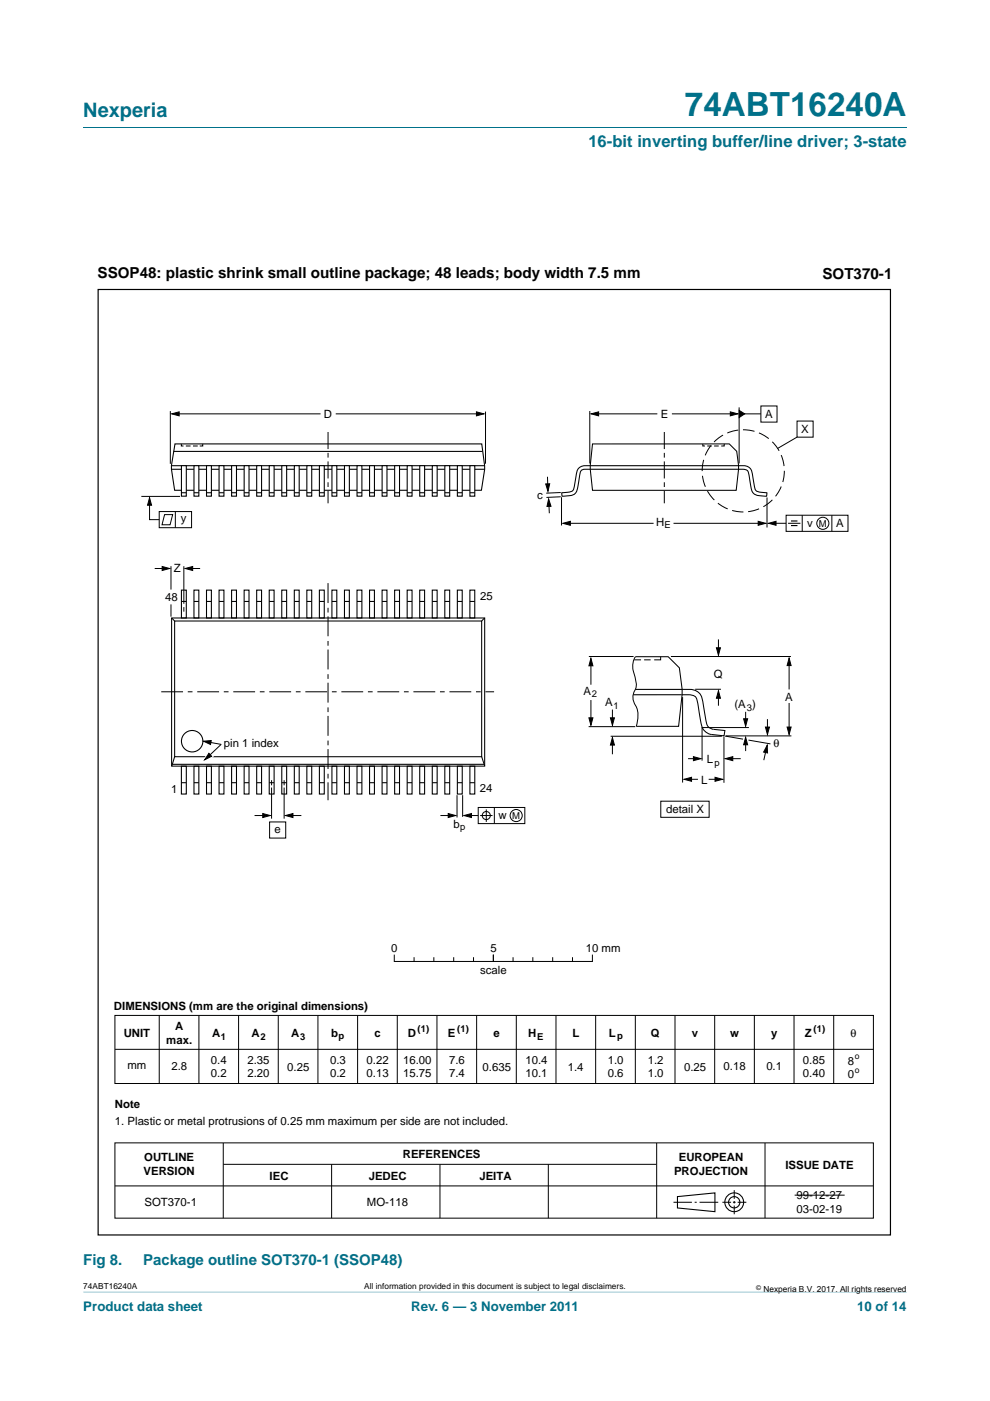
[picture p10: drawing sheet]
<svg xmlns="http://www.w3.org/2000/svg" width="210mm" height="297mm" viewBox="0 0 210 297" stroke-linecap="round" stroke-linejoin="round" font-family="sans-serif">
<path d="M17.7 273.9l174.6 .1z" fill="#00718a"/>
<path d="M17.7 27h174.6" fill="none" stroke="#00718a" stroke-width=".21"/>
<g fill="none" stroke="#000" stroke-width=".21">
<path d="M36.1 87.2v11.1M37.4 87.7h30.6M71.2 87.7h30.6M103 87.3v11M125.1 87.1v11.2M126.1 87.7h13.3M142.5 87.7h13.2M156.8 86.4v11.8M157.4 87.7h4M161.4 86.1h3.4v3.4h-3.4zM169.1 89.3h3.4v3.4h-3.4zM169.1 92.7l-4.2 2.4"/>
<path d="M30 105.2h8.2M31.7 106.2v4h2.1M33.8 108.5h6.8v3.4h-6.8zM34.9 109.1h1.7l-.5 2.2h-1.7zM37.2 108.5v3.4M116.1 101.1l.1 2.5M116.4 106.3l.1 2.5M118.9 104.4l-3 .2M118.9 105.3l-3 .2M119.1 105.4v6M120.2 111h18.4M142.9 111h18.5"/>
<path d="M162.7 105.5v6.3M163.9 110.9h2.8M166.7 109.2h13.2v3.5h-13.2zM167.1 110.9h2.7M170.2 109.2v3.5M176.4 109.2v3.5M32.8 120.5h2.6M36.3 120v5M36.3 128.1v2.6M39 120v8M39 128.7v1M39.9 120.5h2.5"/>
<path d="M54 172.9h2.6M57.2 174.3h3.4v3.4h-3.4zM57.6 165.4v1.1M57.6 167v6.6M60.3 165.4v1.1M60.3 167v6.6M61.4 172.9h2.5M93.4 172.9h2.6M96.9 168.6v4.7M98.1 168.6v4.6M99.3 172.9h2.1M101.4 171.2h9.9v3.4h-9.9z"/>
<path d="M101.8 172.9h2.7M103.1 171.6v2.7M104.9 171.2v3.4M24.4 215.3h160.9v14.4h-160.9zM33.8 215.3v14.4M42.2 215.3v14.4M50.6 215.3v14.4M59 215.3v14.4M67.4 215.3v14.4M75.8 215.3v14.4M84.3 215.2v14.5M92.7 215.3v14.4"/>
<path d="M101.1 215.3v14.4M109.5 215.3v14.4M117.9 215.3v14.4M126.3 215.3v14.4M134.8 215.3v14.4M143.2 215.3v14.4M151.6 215.3v14.4M160 215.2v14.5M168.4 215.3v14.4M176.8 215.3v14.4M24.4 222.5h160.8M24.4 251.4h160.8"/>
<path d="M24.4 242.3h160.8v16h-160.8zM47.4 242.3v16M47.4 246.9h91.8M70.3 246.9v11.4M93.3 246.9v11.4M116.3 246.9v11.4M139.3 242.3v16M142.8 254.9h4M147.3 254.9h.5M148.4 254.9h3.9M153.2 254.9h1.9M155.5 254.9h.5"/>
<path d="M155.7 252.3v1.9M155.7 254.6v.6M155.7 255.6v1.8M156.5 254.9h1.8M162.3 242.3v16M168.5 253.4h10.7"/>
<circle cx="174.5" cy="111" r="1.28"/>
<circle cx="103.1" cy="172.9" r=".86"/>
<circle cx="109.5" cy="172.9" r="1.28"/>
</g>
<g fill="none" stroke="#000" stroke-width=".23">
<path d="M38.5 125.1h1v5.9h-1zM38.5 127.5h1M41.1 125.1h1.1v5.9h-1.1zM41.1 127.5h1.1M43.8 125.1h1v5.9h-1zM43.8 127.5h1M46.5 125.1h1v5.9h-1zM46.5 127.5h1M49.1 125.1h1.1v5.9h-1.1zM49.1 127.5h1.1M51.8 125.1h1v5.9h-1zM51.8 127.5h1"/>
<path d="M54.4 125.1h1.1v5.9h-1.1zM54.4 127.5h1.1M57.1 125.1h1v5.9h-1zM57.1 127.5h1M59.8 125.1h1v5.9h-1zM59.8 127.5h1M62.4 125.1h1.1v5.9h-1.1zM62.4 127.5h1.1M65.1 125.1h1v5.9h-1zM65.1 127.5h1M67.7 125.1h1.1v5.9h-1.1zM67.7 127.5h1.1"/>
<path d="M70.4 125.1h1v5.9h-1zM70.4 127.5h1M73.1 125.1h1v5.9h-1zM73.1 127.5h1M75.7 125.1h1.1v5.9h-1.1zM75.7 127.5h1.1M78.4 125.1h1v5.9h-1zM78.4 127.5h1M81 125.1h1.1v5.9h-1.1zM81 127.5h1.1M83.7 125.1h1v5.9h-1zM83.7 127.5h1"/>
<path d="M86.4 127.5h1M86.4 125.1h1v5.9h-1zM89 127.5h1.1M89 125.1h1.1v5.9h-1.1zM91.7 127.5h1M91.7 125.1h1v5.9h-1zM94.3 125.1h1.1v5.9h-1.1zM94.3 127.5h1.1M97 127.5h1M97 125.1h1v5.9h-1zM99.7 125.1h1v5.9h-1zM99.7 127.5h1"/>
<path d="M36.5 162.1h66.1M38.5 162.4h1v6h-1zM38.5 165.9h1M41.1 162.4h1.1v6h-1.1zM41.1 165.9h1.1M43.8 162.4h1v6h-1zM43.8 165.9h1M46.5 162.4h1v6h-1zM46.5 165.9h1M49.1 162.4h1.1v6h-1.1zM49.1 165.9h1.1M51.8 162.4h1v6h-1z"/>
<path d="M51.8 165.9h1M54.4 162.4h1.1v6h-1.1zM54.4 165.9h1.1M57.1 162.4h1v6h-1zM57.1 165.9h1M59.8 162.4h1v6h-1zM59.8 165.9h1M62.4 162.4h1.1v6h-1.1zM62.4 165.9h1.1M65.1 162.4h1v6h-1zM65.1 165.9h1M67.7 162.4h1.1v6h-1.1z"/>
<path d="M67.7 165.9h1.1M70.4 162.4h1v6h-1zM70.4 165.9h1M73.1 165.9h1M73.1 162.4h1v6h-1zM75.7 162.4h1.1v6h-1.1zM75.7 165.9h1.1M78.4 162.4h1v6h-1zM78.4 165.9h1M81 162.4h1.1v6h-1.1zM81 165.9h1.1M83.7 162.4h1v6h-1z"/>
<path d="M83.7 165.9h1M86.4 162.4h1v6h-1zM86.4 165.9h1M89 162.4h1.1v6h-1.1zM89 165.9h1.1M91.7 165.9h1M91.7 162.4h1v6h-1zM94.3 162.4h1.1v6h-1.1zM94.3 165.9h1.1M97 165.9h1M97 162.4h1v6h-1zM99.7 162.4h1v6h-1z"/>
<path d="M99.7 165.9h1M143.7 253.7l7.9-.8v4l-7.9-.8z"/>
<circle cx="155.7" cy="254.9" r="1.99"/>
<circle cx="155.7" cy="254.9" r="1.2"/>
</g>
<g fill="#000" stroke="#000" stroke-width=".21">
<path d="M36.4 87.7l1.6-.4v.9zM101.1 87.3l1.5 .4-1.5 .5zM125.4 87.7l1.6-.4v.9zM154.9 87.3l1.6 .4-1.6 .5zM156.8 87l1.2 .7-1.2 .8zM31.7 105.5l.4 1.6h-.8zM115.7 102.6h.9l-.4 1.6zM116.4 105.8l.5 1.5-.9 .1zM119.4 111l1.6-.5v.9zM160.8 110.5l1.6 .5-1.6 .4zM163 110.9l1.6-.4v.9zM34.4 120.1l1.6 .4-1.6 .5z"/>
<path d="M39.3 120.5l1.6-.4v.9zM55.7 172.5l1.6 .4-1.6 .4zM60.6 172.9l1.5-.4v.8zM95.1 172.5l1.6 .4-1.6 .4zM98.4 172.9l1.6-.4v.8z"/>
</g>
<path d="M167.8 110.5h1.3M167.8 111.4h1.3" fill="none" stroke="#000" stroke-width=".24"/>
<circle cx="157.6" cy="99.8" r="8.7" fill="none" stroke="#000" stroke-width=".21" stroke-dasharray="2.4 1" stroke-linecap="butt"/>
<path d="M34.2 146.7h70.6" fill="none" stroke="#000" stroke-width=".21" stroke-dasharray="4.6 1 1 1" stroke-linecap="butt"/>
<path d="M69.6 123.6v46.1" fill="none" stroke="#000" stroke-width=".21" stroke-dasharray="4.2 1 1 .8" stroke-linecap="butt"/>
<path d="M36.4 131h66.4v31.4h-66.4zM36.4 131.1l.6 .6M37 131.7h65.2v28.7h-65.2zM102.8 131l-.6 .7M37 160.4l-.6 2M102.2 160.4l.6 2" fill="none" stroke="#000" stroke-width=".22"/>
<circle cx="40.8" cy="157.2" r="2.27" fill="#fff" stroke="#000" stroke-width=".23"/>
<path d="M140.9 91.6v15.1" fill="none" stroke="#000" stroke-width=".21" stroke-dasharray="3.6 .8 1 .8" stroke-linecap="butt"/>
<path d="M36.4 98.7h66.4M36.4 99.5h66.4M36.8 95.7h65.5M37.1 94.1h65.1l.6 5.4-.7 4.4h-65.1l-.6-5.2zM125.2 98.7h31.4M156.6 99.5h-31.3M134.8 146.2h9.9M144.6 147.3h-10.3" fill="none" stroke="#000" stroke-width=".23"/>
<path d="M125.2 98.7a2.53 2.53 0 0 0-2.8 1.1l-.3 1.9a4.4 4.4 0 0 1-.8 2.4l-2.1 .4a.45 .45 0 0 0 .2 .7l1.3-.1a1.89 1.89 0 0 0 1.9-2.1l.2-1.1a2.92 2.92 0 0 1 .8-2.3l1.7-.1M125.7 94.1h29l1.6 1.6 .3 3.8-.4 4.5h-30.5l-.5-5.3zM156.6 98.7a2.52 2.52 0 0 1 2.8 1.1l.4 1.9a4.4 4.4 0 0 0 .7 2.4l2.1 .4-.1 .7a4.6 4.6 0 0 1-2.7-.7l-.4-.5-.3-1.7a5.2 5.2 0 0 0-.7-2.6l-.6-.2h-1.2M134.8 139.2h6.9l2.4 2.4 .6 4.6-.8 7.8h-8.9" fill="none" stroke="#000" stroke-width=".22"/>
<g fill="none" stroke="#000" stroke-width=".21">
<path d="M38.5 94.1v.5h.4M39.4 94.6h1M40.9 94.6h1M43 94.1v.5h-.6M149.1 94.1v.5h.4M150 94.6h1M151.5 94.6h.9M153.6 94.1v.5h-.6M124.9 139.2h9.5M134.5 139.9h1.5M134.8 139.2a4.5 4.5 0 0 0-.1 4.5l.2 .6a3 3 0 0 1-.5 2.6 3.6 3.6 0 0 0 .7 3.3l.2 1.8-.3 2M136.6 139.9h1.4"/>
<path d="M140.1 139.2v.7h-1.3M142.3 139.2h25.5M152.4 135.6v2.3M124.8 154.1h9.9M125.3 140.1v5.1M125.3 148.4v4.6M129.5 156.1h23.6M129.9 150.4v2.9M129.9 157.4v2.5M144.8 147.8v18.1M147.4 146.1h5.5M152.4 147.1v2.5"/>
<path d="M153.6 156.2v9.8M153.8 156.1l3.8 .6M154 156h13.9M158.1 150.9v2.2M158.1 157.3v1.9M158.8 156.9l4.6 .8M158.8 154.3h-9.9v7M162.6 158.6l-.6 2.6M162.8 152.5v2.5M167.4 140.4v5.8M167.4 149v5.8M140.2 169.9h10.2v3.4h-10.2z"/>
<path d="M145.9 165.2h2.1M145.9 160.9h1.9M150.3 165.2h2.1M154.7 160.9h2.4"/>
</g>
<g fill="#000" stroke="#000" stroke-width=".21">
<path d="M152 137.3h.8l-.4 1.6zM125.3 139.6l.5 1.6h-.9zM124.9 152.2h.9l-.5 1.6zM129.9 156.4l.4 1.6h-.8zM129.5 152.2h.8l-.4 1.6zM152.4 146.5l.4 1.5h-.8zM158.1 156.3l.5 1.6h-.9zM157.7 152.4h.9l-.5 1.6zM162.7 158l.1 1.6-.8-.1zM162.4 154.2h.8l-.4 1.5zM167.4 139.5l.4 1.6h-.9zM166.9 154.2h.9l-.4 1.5z"/>
<path d="M145.1 165.2l1.6-.4v.9zM147.1 160.4l1.6 .5-1.6 .4zM151.7 164.8l1.5 .4-1.5 .5zM153.8 160.9l1.6-.5v.9z"/>
</g>
<g fill="#fff" stroke="#000" stroke-width=".23">
<path d="M38.5 98.7h1v6.5h-1z"/>
<path d="M38.5 104.5h1z"/>
<path d="M41.1 98.7h1.1v6.5h-1.1z"/>
<path d="M41.1 104.5h1.1z"/>
<path d="M43.8 98.7h1v6.5h-1z"/>
<path d="M43.8 104.5h1z"/>
<path d="M46.5 98.7h1v6.5h-1z"/>
<path d="M46.5 104.5h1z"/>
<path d="M49.1 98.7h1.1v6.5h-1.1z"/>
<path d="M49.1 104.5h1.1z"/>
<path d="M51.8 98.7h1v6.5h-1z"/>
<path d="M51.8 104.5h1z"/>
<path d="M54.4 98.7h1.1v6.5h-1.1z"/>
<path d="M54.4 104.5h1.1z"/>
<path d="M57.1 98.7h1v6.5h-1z"/>
<path d="M57.1 104.5h1z"/>
<path d="M59.8 98.7h1v6.5h-1z"/>
<path d="M59.8 104.5h1z"/>
<path d="M62.4 98.7h1.1v6.5h-1.1z"/>
<path d="M62.4 104.5h1.1z"/>
<path d="M65.1 98.7h1v6.5h-1z"/>
<path d="M65.1 104.5h1z"/>
<path d="M67.7 98.7h1.1v6.5h-1.1z"/>
<path d="M67.7 104.5h1.1z"/>
<path d="M70.4 98.7h1v6.5h-1z"/>
<path d="M70.4 104.5h1z"/>
<path d="M73.1 98.7h1v6.5h-1z"/>
<path d="M73.1 104.5h1z"/>
<path d="M75.7 98.7h1.1v6.5h-1.1z"/>
<path d="M75.7 104.5h1.1z"/>
<path d="M78.4 98.7h1v6.5h-1z"/>
<path d="M78.4 104.5h1z"/>
<path d="M81 98.7h1.1v6.5h-1.1z"/>
<path d="M81 104.5h1.1z"/>
<path d="M83.7 98.7h1v6.5h-1z"/>
<path d="M83.7 104.5h1z"/>
<path d="M86.4 98.7h1v6.5h-1z"/>
<path d="M86.4 104.5h1z"/>
<path d="M89 98.7h1.1v6.5h-1.1z"/>
<path d="M89 104.5h1.1z"/>
<path d="M91.7 98.7h1v6.5h-1z"/>
<path d="M91.7 104.5h1z"/>
<path d="M94.3 98.7h1.1v6.5h-1.1z"/>
<path d="M94.3 104.5h1.1z"/>
<path d="M97 98.7h1v6.5h-1z"/>
<path d="M97 104.5h1z"/>
<path d="M99.7 98.7h1v6.5h-1z"/>
<path d="M99.7 104.5h1z"/>
</g>
<path d="M69.6 91.6v15.1" fill="none" stroke="#000" stroke-width=".21" stroke-dasharray="3.6 .8 1 .8" stroke-linecap="butt"/>
<path d="M44 157.3l2.9 .5" fill="none" stroke="#000" stroke-width=".21"/>
<path d="M43.2 157.1l1.6-.1-.1 .8z" fill="#000" stroke="#000" stroke-width=".21"/>
<path d="M44.2 159.2l1.2 1.3-2.1 .9-.2-.3z" fill="#fff"/>
<g fill="none" stroke="#000" stroke-width=".21">
<path d="M46.9 157.8l-2.9 2.8M83.6 202.5v1.4M83.7 203.8h41.8M87.8 203.1v.8M92 203.1v.8M96.2 203.1v.8M100.4 203.1v.8M104.6 202.5v1.4M104.7 202.5v1.4M108.8 203.1v.8M113 203.1v.8M117.2 203.1v.8"/>
<path d="M121.4 203.1v.8M125.7 202.5v1.4"/>
</g>
<path d="M44.3 159.7l.6 .6-1.5 .8z" fill="#000" stroke="#000" stroke-width=".21"/>
<path d="M20.8 61.4h168.1v200.4h-168.1z" fill="none" stroke="#000" stroke-width=".25"/>
<path d="M144.7 146.2a5.3 5.3 0 0 1 3.5 .7 6.9 6.9 0 0 1 1.2 3.7l.1 .6a4.8 4.8 0 0 0 1 3.1l.8 .3 2.5 .3-.2 1.1-2.7-.3a2.69 2.69 0 0 1-2.2-2.5l-.4-2.4a6.2 6.2 0 0 0-.9-3.2 5.8 5.8 0 0 0-2.8-.3" fill="none" stroke="#000" stroke-width=".22"/>
<text font-size="7" fill="#00718a" x="145.3" y="24.6">74ABT16240A</text>
<text font-size="4.2" fill="#00718a" x="17.7" y="24.9">Nexperia</text>
<text font-size="3.5" fill="#00718a" x="124.8" y="31.1">16-bit inverting buffer/line driver; 3-state</text>
<g font-size="3.2">
<text x="20.7" y="59">SSOP48: plastic shrink small outline package; 48 leads; body width 7.5 mm</text>
<text x="174.4" y="59.1">SOT370-1</text>
</g>
<g font-size="3.2" fill="#00718a">
<text x="17.7" y="268.3">Fig 8.</text>
<text x="30.4" y="268.3">Package outline SOT370-1 (SSOP48)</text>
</g>
<g font-size="2.8" fill="#00718a">
<text x="17.7" y="277.9">Product data sheet</text>
<text x="87.2" y="277.9">Rev. 6 — 3 November 2011</text>
<text x="181.8" y="277.9">10 of 14</text>
</g>
<g font-size="2.4">
<text x="68.7" y="88.6">D</text>
<text x="140.1" y="88.7">E</text>
<text x="162.3" y="88.7">A</text>
<text x="169.9" y="91.9">X</text>
<text x="114" y="105.8">c</text>
<text x="38.4" y="110.7">y</text>
<text x="139.2" y="111.6">H</text>
<text x="171.2" y="111.7">v</text>
<text x="177.3" y="111.8">A</text>
<text x="36.9" y="121.3">Z</text>
<text x="35" y="127.4">48</text>
<text x="101.9" y="127.3">25</text>
<text x="151.4" y="143.8">Q</text>
<text x="123.7" y="147.3">A</text>
<text x="128.4" y="149.8">A</text>
<text x="166.5" y="148.6">A</text>
<text x="155.8" y="150.2">(A )</text>
<text x="47.5" y="158.4">pin 1 index</text>
<text x="149.9" y="161.9">L</text>
<text x="164" y="158.3">θ</text>
<text x="101.8" y="168">24</text>
<text x="148.7" y="166.1">L</text>
<text x="36.3" y="168">1</text>
<text x="105.7" y="173.6">w</text>
<text x="141.3" y="172.4">detail X</text>
<text x="58.2" y="176.7">e</text>
<text x="96.2" y="175.5">b</text>
<text x="83" y="201.8">0</text>
<text x="104" y="201.8">5</text>
<text x="124.2" y="201.8">10 mm</text>
<text x="101.9" y="206.5">scale</text>
<text x="24.2" y="214.1">DIMENSIONS (mm are the original dimensions)</text>
<text x="26.2" y="219.8">UNIT</text>
<text x="35.3" y="221.3">max.</text>
<text x="37.1" y="218.3">A</text>
<text x="45" y="219.8">A</text>
<text x="53.4" y="219.8">A</text>
<text x="61.8" y="219.8">A</text>
<text x="70.2" y="219.8">b</text>
<text x="79.4" y="219.8">c</text>
<text x="86.5" y="219.8">D</text>
<text x="95" y="219.8">E</text>
<text x="104.6" y="219.8">e</text>
<text x="112.1" y="219.8">H</text>
<text x="121.4" y="219.8">L</text>
<text x="129.2" y="219.8">L</text>
<text x="138" y="219.8">Q</text>
<text x="146.7" y="219.8">v</text>
<text x="154.9" y="219.8">w</text>
<text x="163.5" y="219.8">y</text>
<text x="170.7" y="219.8">Z</text>
<text x="180.4" y="219.8">θ</text>
<text x="27" y="226.8">mm</text>
<text x="36.3" y="226.9">2.8</text>
<text x="44.7" y="225.5">0.4</text>
<text x="52.5" y="225.5">2.35</text>
<text x="60.9" y="227">0.25</text>
<text x="70" y="225.5">0.3</text>
<text x="77.8" y="225.5">0.22</text>
<text x="85.5" y="225.5">16.00</text>
<text x="95.3" y="225.5">7.6</text>
<text x="102.3" y="227">0.635</text>
<text x="111.4" y="225.5">10.4</text>
<text x="120.4" y="227">1.4</text>
<text x="128.9" y="225.5">1.0</text>
<text x="137.4" y="225.5">1.2</text>
<text x="145.1" y="227">0.25</text>
<text x="153.5" y="227">0.18</text>
<text x="162.5" y="227">0.1</text>
<text x="170.3" y="225.5">0.85</text>
<text x="179.8" y="225.7">8</text>
<text x="44.7" y="228.4">0.2</text>
<text x="52.5" y="228.4">2.20</text>
<text x="70" y="228.4">0.2</text>
<text x="77.8" y="228.4">0.13</text>
<text x="85.5" y="228.4">15.75</text>
<text x="95.3" y="228.4">7.4</text>
<text x="111.4" y="228.4">10.1</text>
<text x="128.9" y="228.4">0.6</text>
<text x="137.4" y="228.4">1.0</text>
<text x="170.3" y="228.4">0.40</text>
<text x="179.8" y="228.6">0</text>
<text x="24.4" y="235">Note</text>
<text x="24.4" y="238.6">1. Plastic or metal protrusions of 0.25 mm maximum per side are not included.</text>
<text x="85.4" y="245.6">REFERENCES</text>
<text x="30.5" y="249.2">VERSION</text>
<text x="30.6" y="246.3">OUTLINE</text>
<text x="57.2" y="250.1">IEC</text>
<text x="78.2" y="250.1">JEDEC</text>
<text x="101.7" y="250.1">JEITA</text>
<text x="143" y="249.2">PROJECTION</text>
<text x="144" y="246.3">EUROPEAN</text>
<text x="166.6" y="247.8">ISSUE DATE</text>
<text x="30.7" y="255.7">SOT370-1</text>
<text x="77.8" y="255.7">MO-118</text>
<text x="168.9" y="254.2">99-12-27</text>
<text x="168.9" y="257.2">03-02-19</text>
</g>
<g font-size="2">
<text x="140.9" y="112">E</text>
<text x="173.7" y="111.7">M</text>
<text x="125.5" y="147.8">2</text>
<text x="130.2" y="150.2">1</text>
<text x="158.4" y="150.7">3</text>
<text x="151.5" y="162.3">p</text>
<text x="108.7" y="173.6">M</text>
<text x="97.6" y="176">p</text>
<text x="46.8" y="220.6">1</text>
<text x="55.2" y="220.6">2</text>
<text x="63.6" y="220.6">3</text>
<text x="71.8" y="220.4">p</text>
<text x="88.6" y="218.9">(1)</text>
<text x="97" y="218.9">(1)</text>
<text x="113.9" y="220.6">E</text>
<text x="130.9" y="220.3">p</text>
<text x="172.6" y="218.9">(1)</text>
</g>
<g font-size="1.8">
<text x="181.3" y="224.5">o</text>
<text x="181.3" y="227.4">o</text>
<text x="17.7" y="273.3">74ABT16240A</text>
<text x="77.3" y="273.3">All information provided in this document is subject to legal disclaimers.</text>
<text x="161.9" y="273.9">Nexperia B.V. 2017. All rights reserved</text>
</g>
<text font-size="1.4" x="160.4" y="273.4">©</text>
</svg>
